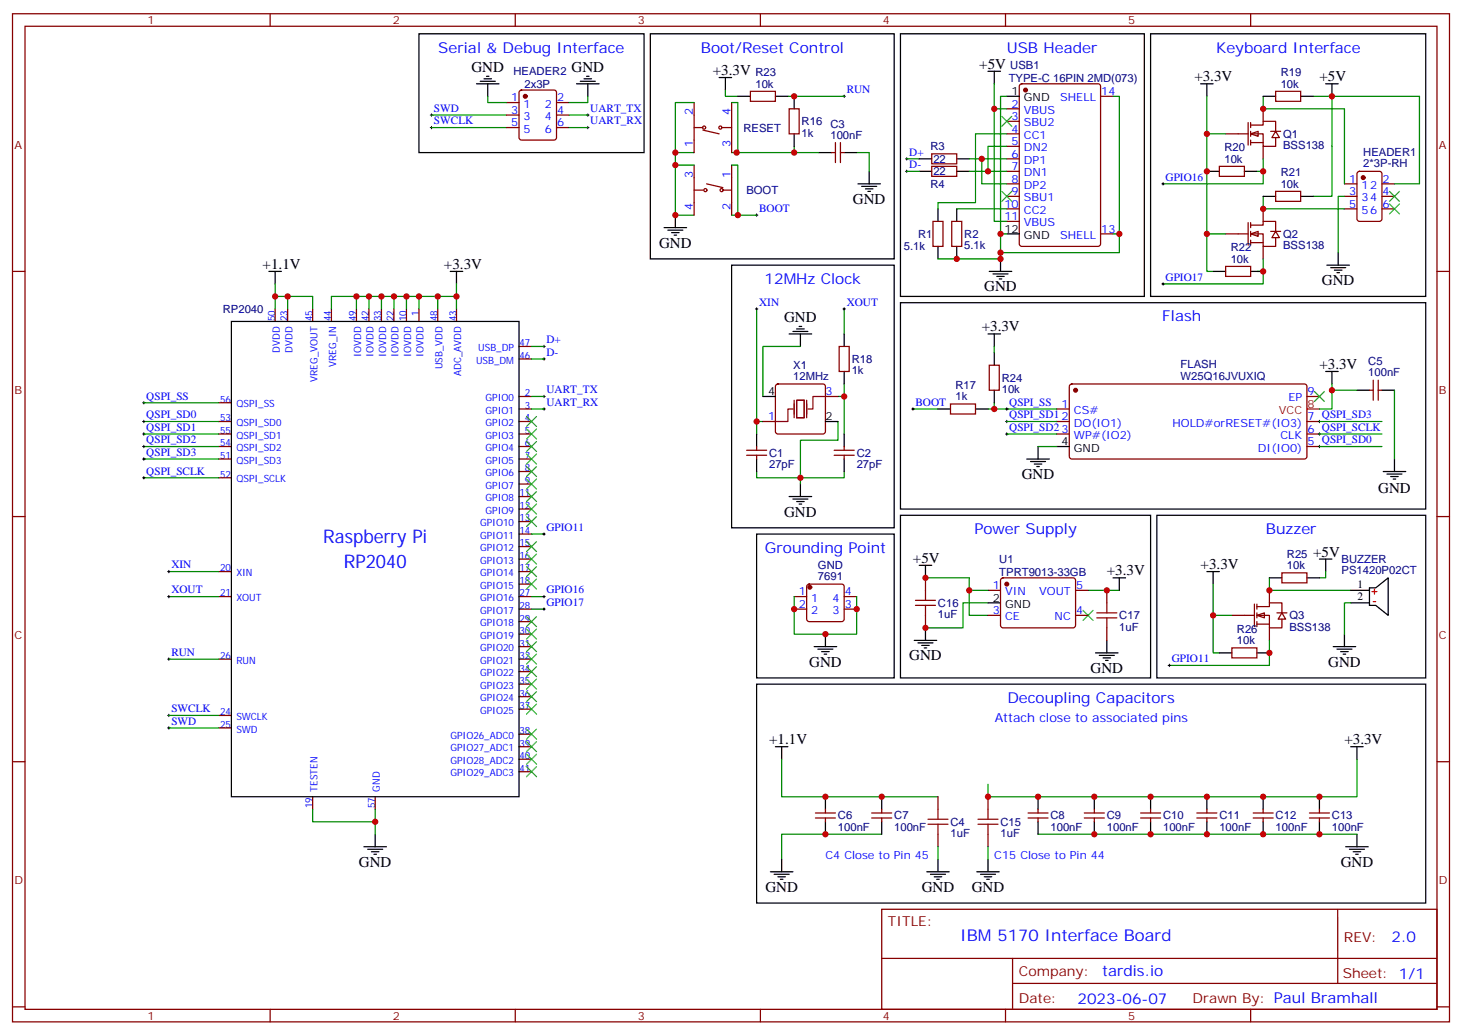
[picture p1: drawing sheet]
<svg xmlns="http://www.w3.org/2000/svg" width="412mm" height="292mm" viewBox="0 0 412 292" stroke-linecap="round" stroke-linejoin="round" font-family="sans-serif">
<g fill="none" stroke="#870000" stroke-width=".35">
<path d="M3.5 3.9h405.4v284.3h-405.4zM7.1 7.4h398.2v277.3h-398.2zM76.2 3.9v3.5M145.3 3.9v3.5M214.5 3.9v3.5M283.6 3.9v3.5M352.8 3.9v3.5M3.5 76.6h3.6M405.3 76.6h3.6M77.6 87.1v3.6M81.1 87.1v3.6M88.2 87.1v3.6"/>
<path d="M93.5 87.1v3.6M100.5 87.1v3.6M104.1 87.1v3.6M107.6 87.1v3.6M111.1 87.1v3.6M114.7 87.1v3.6M118.2 87.1v3.6M123.5 87.1v3.6M128.8 87.1v3.6M146.4 97.7h3.5M61.7 113.6h3.6M61.7 118.9h3.6"/>
<path d="M146.4 118.9h3.5M146.4 101.2h3.5M146.4 115.4h3.5M146.4 111.8h3.5M61.7 129.5h3.6M61.7 125.9h3.6M61.7 122.4h3.6M61.7 134.8h3.6M146.4 136.5h3.5M146.4 133h3.5M146.4 129.5h3.5M146.4 125.9h3.5"/>
<path d="M146.4 122.4h3.5M3.5 145.7h3.6M146.4 157.7h3.5M146.4 154.2h3.5M146.4 150.6h3.5M146.4 147.1h3.5M146.4 143.6h3.5M146.4 140.1h3.5M405.3 145.7h3.6M61.7 168.3h3.6M61.7 161.2h3.6M146.4 178.9h3.5"/>
<path d="M146.4 175.3h3.5M146.4 171.8h3.5M146.4 168.3h3.5M146.4 161.2h3.5M146.4 164.7h3.5M61.7 185.9h3.6M146.4 196.5h3.5M146.4 193h3.5M146.4 189.4h3.5M146.4 185.9h3.5M146.4 182.4h3.5M3.5 214.8h3.6"/>
<path d="M61.7 205.3h3.6M61.7 201.8h3.6M146.4 217.7h3.5M146.4 214.1h3.5M146.4 210.6h3.5M146.4 207.1h3.5M146.4 200h3.5M405.3 214.8h3.6M88.2 224.7v3.5M105.8 224.7v3.5M248.7 256.5h156.6v28.2h-156.6zM377.3 256.5v20.9"/>
<path d="M248.7 270.3h156.5M285.6 277.4h119.6M285.6 270.3v14.1M3.5 284h3.6M76.2 284.7v3.5M145.3 284.7v3.5M214.5 284.7v3.5M283.6 284.7v3.5M352.8 284.7v3.5M405.3 284h3.6"/>
</g>
<path d="M65.3 90.7h81.1v134h-81.1z" fill="none" stroke="#000" stroke-width=".35"/>
<g fill="#fff" stroke="#870000" stroke-width=".35">
<path d="M352.8 37.7l2.1-.7v1.5z"/>
<path d="M359.8 37l1.1 1.8h-2.1z"/>
</g>
<path d="M345.7 37.7h6.4M352.1 34.6v6.3M352.8 35.3h3.5v-1.1h3.5v2.8M352.8 37.7h3.5v3.6h3.5v-2.5M352.8 34.6v1.4M352.8 37v1.5M352.8 39.5v1.4M356.3 30.7v3.5M358.4 37h2.8M352.8 40.2h3.5M356.3 41.3v3.5" fill="none" stroke="#870000" stroke-width=".35"/>
<g fill="#fff" stroke="#870000" stroke-width=".35">
<path d="M352.8 66l2.1-.7v1.4z"/>
<path d="M359.8 65.3l1.1 1.7h-2.1z"/>
</g>
<path d="M356.3 58.9v3.5M345.7 66h6.4M352.1 62.8v6.3M352.8 63.5h3.5v-1.1h3.5v2.9M352.8 66h3.5v3.5h3.5v-2.5M352.8 68.4h3.5M352.8 62.8v1.4M352.8 65.3v1.4M352.8 67.7v1.4M356.3 69.5v3.5M358.4 65.3h2.8" fill="none" stroke="#870000" stroke-width=".35"/>
<g fill="#fff" stroke="#870000" stroke-width=".35">
<path d="M354.5 173.6l2.2-.7v1.4z"/>
<path d="M361.6 172.9l1.1 1.7h-2.2z"/>
</g>
<g fill="none" stroke="#870000" stroke-width=".35">
<path d="M142.9 28.9h3.5M142.9 36h3.5M142.9 32.5h3.5M146.6 25.6l.5-.2h9.2l.5 .2 .2 .5v12.7l-.2 .5-.5 .2h-9.2l-.5-.2-.2-.5v-12.7zM157 28.9h3.5M157 36h3.5M157 32.5h3.5M195.8 36h2.5M195.8 28.9v14.1M198.3 36.7l4.5 1M203.9 36h2.5M206.4 28.9v14.1"/>
<path d="M211.7 25.8h7v2.8h-7zM222.6 30.7h2.8v7h-2.8zM284 30.7h3.5M284 34.2h3.5M284 37.7h3.5M287.7 23.8l.5-.2h21.5l.7 .5v44.7l-.4 .6-21.8 .1-.6-.5-.1-44.7zM310.4 27.2h3.6M359.8 25.8h7.1v2.8h-7.1zM195.8 46.6v14.1M195.8 53.6h2.5M199.3 51.9l4.6 1M203.9 53.6h2.5"/>
<path d="M206.4 46.6v14.1M234.6 43h1.1M235.7 40.2v5.7M237.1 40.2v5.7M237.1 43h1M262.8 43.4h7.1v2.8h-7.1zM262.8 46.9h7.1v2.8h-7.1zM284 51.9h3.5M284 58.9h3.5M284 55.4h3.5M284 41.3h3.5M284 44.8h3.5"/>
<path d="M284 48.3h3.5M344 46.9h7v2.8h-7zM359.8 54h7.1v2.8h-7.1zM379.2 51.9h3.6M379.2 58.9h3.6M379.2 55.4h3.6M383 48.5l.5-.2h5.6l.7 .5v12.9l-.4 .7h-5.9l-.7-.4v-13zM389.8 51.9h3.5M389.8 58.9h3.5M389.8 55.4h3.5M263.2 62.4h2.8v7.1h-2.8zM268.5 62.4h2.8v7.1h-2.8z"/>
<path d="M284 62.4h3.5M310.4 66h3.6M345.7 75.1h7.1v2.9h-7.1zM236.7 97.7h2.8v7.1h-2.8zM215.2 118.9h3.5M219 108.5l.4-.2h12.7l.5 .2 .2 .5v12.7l-.2 .5-.5 .2h-12.7l-.5-.2-.2-.5v-12.7zM232.8 111.8h3.6M268.1 113.9h7.1v2.9h-7.1zM279 103h2.9v7.1h-2.9zM298.1 115.4h3.5M298.1 118.9h3.5M301.9 108.5l.4-.2 65.9 .1 .5 .6-.1 20-.7 .5-65.8-.1-.5-.6v-19.8z"/>
<path d="M368.7 118.9h3.5M368.7 111.8h3.5M386.3 110.1h1M387.3 107.2v5.7M388.8 107.2v5.7M388.8 110.1h1M210.6 127h5.7M210.6 128.4h5.7M213.4 125.9v1.1M213.4 128.4v1.1M235.3 127h5.6M235.3 128.4h5.6"/>
<path d="M238.1 125.9v1.1M238.1 128.4v1.1M298.1 122.4h3.5M368.7 122.4h3.5M368.7 125.9h3.5M224 168.3h3.5M224 171.8h3.5M227.8 165l.4-.3h9.2l.5 .3 .2 .5v9.1l-.2 .5-.5 .2h-9.2l-.5-.2-.2-.5v-9.1zM238.1 168.3h3.6M238.1 171.8h3.6M261.1 163v3.5M261.1 173.6v3.5"/>
<path d="M278.7 173.6h3.5M278.7 166.5h3.5M282.5 163.2l.4-.2h20.1l.4 .7-.1 13-.6 .4-20-.1-.5-.6v-12.7zM303.4 173.6h3.5M303.4 166.5h3.5M312.2 166.5v3.5M312.2 177.1v3.5M347.5 173.6h6.3M353.8 170.4v6.3M354.5 171.1h3.6v-1.1h3.5v2.9M354.5 173.6h3.6v3.5h3.5v-2.5M354.5 176h3.6"/>
<path d="M354.5 170.4v1.4M354.5 172.9v1.4M354.5 175.3v1.4M358.1 166.5v3.5M358.1 177.1v3.5M360.2 172.9h2.8M361.6 161.6h7.1v2.8h-7.1zM347.5 182.7h7v2.9h-7zM230 229.3h5.7M230 230.7h5.7M232.8 228.2v1.1M232.8 230.7v1.1"/>
<path d="M245.9 229.3h5.6M245.9 230.7h5.6M248.7 228.2v1.1M248.7 230.7v1.1M264.6 224.7v3.5M264.6 235.3v3.5M278.7 224.7v3.5M278.7 235.3v3.5M290 229.3h5.6M290 230.7h5.6M292.8 228.2v1.1M292.8 230.7v1.1"/>
<path d="M305.9 229.3h5.6M305.9 230.7h5.6M308.7 228.2v1.1M308.7 230.7v1.1M321.7 229.3h5.7M321.7 230.7h5.7M324.6 228.2v1.1M324.6 230.7v1.1M337.6 229.3h5.7M337.6 230.7h5.7M340.4 228.2v1.1M340.4 230.7v1.1"/>
<path d="M353.5 229.3h5.6M353.5 230.7h5.6M356.3 228.2v1.1M356.3 230.7v1.1M369.4 229.3h5.6M369.4 230.7h5.6M372.2 228.2v1.1M372.2 230.7v1.1"/>
<circle cx="198.6" cy="36" r=".44"/>
<circle cx="203.2" cy="36" r=".44"/>
<circle cx="199" cy="53.6" r=".44"/>
<circle cx="203.6" cy="53.6" r=".44"/>
</g>
<g fill="none" stroke="#000" stroke-width=".35">
<path d="M118.2 9.5h63.5v33.5h-63.5zM183.4 9.5h68.8v63.5h-68.8zM254 9.5h68.8v74.1h-68.8zM324.6 9.5h77.6v74.1h-77.6zM134.4 23.6h6.4M135.5 22.9h4.2M136.5 22.2h2.1M137.2 21.5h.7M137.6 23.6v3.6M162.6 23.6h6.4M163.7 22.9h4.2M164.7 22.2h2.2"/>
<path d="M165.5 21.5h.7M165.8 23.6v3.6M202.8 21.9h3.6M204.6 21.9v3.5M208.1 27.2h3.6M218.7 27.2h3.5M224 27.2v3.5M224 37.7v3.6M278.7 20.1h3.5M280.5 20.1v3.5M284 27.2h3.5M338.7 23.6h3.5"/>
<path d="M340.4 23.6v3.6M356.3 27.2h3.5M366.9 27.2h3.5M373.9 23.6h3.6M375.7 23.6v3.6M231.1 43h3.5M238.1 43h3.6M242 51.9h6.4M243.1 52.6h4.2M244.1 53.3h2.1M244.8 54h.7M245.2 48.3v3.6"/>
<path d="M259.3 48.3h3.5M259.3 44.8h3.5M264.6 58.9v3.5M269.9 48.3h3.5M269.9 58.9v3.5M269.9 44.8h3.5M340.4 48.3h3.6M351 48.3h3.5M356.3 55.4h3.5M366.9 55.4h3.5M75.8 76.6h3.6M77.6 76.6v3.5"/>
<path d="M127 76.6h3.5M128.8 76.6v3.5M187.3 64.2h6.4M188.4 64.9h4.2M189.4 65.6h2.2M190.1 66.3h.8M190.5 60.7v3.5M206.4 74.8h45.8v74.1h-45.8zM264.6 69.5v3.5M269.9 69.5v3.5M279 76.6h6.4M280.1 77.3h4.2"/>
<path d="M281.2 78h2.1M281.9 78.7h.7M282.2 73v3.6M284 66h3.5M342.2 76.6h3.5M352.8 76.6h3.5M374.3 74.8h6.3M375.4 75.5h4.2M376.4 76.2h2.1M377.1 76.9h.7M377.5 71.3v3.5M222.6 94.2h6.4"/>
<path d="M223.7 93.5h4.2M224.7 92.8h2.1M225.4 92.1h.7M225.8 94.2v3.5M238.1 94.2v3.5M254 85.4h148.2v58.2h-148.2zM278.7 94.2h3.5M280.5 94.2v3.5M280.5 99.5v3.5M215.2 111.8h3.5M232.8 118.9h3.6M238.1 104.8v3.5"/>
<path d="M264.6 115.4h3.5M275.2 115.4h3.5M280.5 110.1v3.5M373.9 104.8h3.6M375.7 104.8v3.5M382.8 110.1h3.5M389.8 110.1h3.5M213.4 122.4v3.5M213.4 129.5v3.5M225.8 136.5v3.6M238.1 122.4v3.5M238.1 129.5v3.5"/>
<path d="M289.6 129.5h6.4M290.7 130.2h4.2M291.7 130.9h2.2M292.5 131.6h.7M292.8 125.9v3.6M298.1 125.9h3.5M390.2 133h6.3M391.2 133.7h4.3M392.3 134.4h2.1M393 135.1h.7M393.3 129.5v3.5M213.4 150.6h38.8v40.6h-38.8z"/>
<path d="M222.6 140.1h6.4M223.7 140.8h4.2M224.7 141.5h2.1M225.4 142.2h.7M254 145.3h70.6v45.9h-70.6zM259.3 159.5h3.5M261.1 159.5v3.5M326.3 145.3h75.9v45.9h-75.9zM372.2 157.7h3.5M373.9 157.7v3.5M232.8 178.9v3.5M261.1 177.1v3.5"/>
<path d="M278.7 170h3.5M314 163h3.5M315.7 163v3.5M340.4 161.2h3.6M342.2 161.2v3.5M358.1 163h3.5M368.7 163h3.5M379.2 178.9v3.5M381 166.5h5.3M381 170h5.3M386.3 165.8h1.8l3.5-2.8v10.6l-3.5-2.9h-1.8zM213.4 193h188.8v61.7h-188.8z"/>
<path d="M229.7 182.4h6.3M230.7 183.1h4.2M231.8 183.8h2.1M232.5 184.5h.7M257.9 180.6h6.3M258.9 181.3h4.3M260 182h2.1M260.7 182.7h.7M309 184.1h6.4M310.1 184.9h4.2M311.1 185.6h2.2M311.9 186.3h.7"/>
<path d="M312.2 180.6v3.5M344 184.1h3.5M354.5 184.1h3.6M376.1 182.4h6.3M377.1 183.1h4.3M378.2 183.8h2.1M378.9 184.5h.7M218.7 210.6h3.5M220.5 210.6v3.5M381 210.6h3.5M382.8 210.6v3.5M102.7 238.8h6.3"/>
<path d="M103.7 239.5h4.2M105.8 235.3v3.5M232.8 224.7v3.5M232.8 231.8v3.5M248.7 224.7v3.5M248.7 231.8v3.5M292.8 224.7v3.5M292.8 231.8v3.5M308.7 224.7v3.5M308.7 231.8v3.5M324.6 224.7v3.5M324.6 231.8v3.5"/>
<path d="M340.4 224.7v3.5M340.4 231.8v3.5M356.3 224.7v3.5M356.3 231.8v3.5M372.2 224.7v3.5M372.2 231.8v3.5M379.6 238.8h6.3M380.6 239.5h4.3M382.8 235.3v3.5M104.8 240.2h2.1M105.5 240.9h.7M217.3 245.9h6.4"/>
<path d="M218.4 246.6h4.2M219.4 247.3h2.1M220.1 248h.7M220.5 242.4v3.5M261.4 245.9h6.4M262.5 246.6h4.2M263.5 247.3h2.1M264.2 248h.7M264.6 242.4v3.5M275.5 245.9h6.4M276.6 246.6h4.2M277.6 247.3h2.2"/>
<path d="M278.3 248h.7M278.7 242.4v3.5M381.7 240.2h2.1M382.4 240.9h.7"/>
</g>
<g fill="none" stroke="#008700" stroke-width=".35">
<path d="M121.7 32.5h21.2M121.7 36h21.2M137.6 27.2v1.7h5.3M160.5 36h5.3M160.5 32.5h5.3M165.8 27.2v1.7h-5.3M195.8 28.9h-5.3v14.1M204.6 25.4v1.8h3.5M206.4 28.9h1.7v14.1h-.3M222.2 27.2h15.9M280.5 23.6v7.1h3.5M280.5 30.7v31.7h3.5"/>
<path d="M284 27.2h-1.8v44.1h33.5v-44.1h-1.7M284 37.7h-8.8v19.5h-10.6v1.7M340.4 27.2v10.5h5.3M340.4 37.7v28.3h5.3M356.3 27.2v3.5h22.9v21.2M370.4 27.2h5.3v28.2h-5.3M375.7 27.2h24.7v24.7h-7.1M190.5 46.6h5.3M195.8 43h-5.3v17.7h5.3M206.4 46.6h1.7v14.1h-1.7M224 41.3v1.7h-17.6M224 43h7.1"/>
<path d="M241.7 43h3.5v5.3M255.8 48.3h3.5M255.8 44.8h3.5M269.9 58.9h14.1M273.4 48.3h5.3M273.4 44.8h3.5M284 41.3h-5.3v7h5.3M284 44.8h-7.1v7.1h7.1M354.5 48.3h1.8M356.3 44.8v7.1h-28.2M356.3 55.4v3.5h22.9M379.2 55.4h-1.7v15.9"/>
<path d="M208.1 60.7h5.3M282.2 71.3v1.7h-17.6M282.2 66h1.8M314 66h1.7M340.4 66v10.6h1.8M356.3 73v3.6h-1.8M356.3 76.6v3.5h-28.2M77.6 80.1v3.5M81.1 83.6h-3.5v3.5M81.1 87.1v-3.5h7.1v3.5M93.5 87.1v-3.5h7v3.5M100.5 83.6h3.6v3.5"/>
<path d="M104.1 83.6h3.5v3.5M107.6 83.6h3.5v3.5M111.1 83.6h3.6v3.5M114.7 83.6h3.5v3.5M118.2 83.6h5.3v3.5M123.5 83.6h5.3v3.5M128.8 80.1v3.5M149.9 97.7h3.6M213.4 87.1v31.8M225.8 97.7h-10.6v14.1M238.1 87.1v7.1M280.5 97.7v1.8"/>
<path d="M40.6 113.6h21.1M40.6 118.9h21.1M149.9 115.4h3.6M149.9 101.2h3.6M149.9 111.8h3.6M215.2 118.9h-1.8v3.5M236.4 111.8h1.7v10.6M236.4 118.9v5.3h-10.6v12.3M238.1 108.3v3.5M257.5 115.4h7.1M278.7 115.4h1.8M280.5 113.6v1.8h17.6"/>
<path d="M284 118.9h14.1M372.2 118.9h17.6M375.7 108.3v7.1h-3.5M375.7 110.1h7.1M393.3 110.1v19.4M40.6 125.9h21.1M40.6 129.5h21.1M40.6 134.8h21.1M40.6 122.4h21.1M213.4 133v1.8h24.7v-1.8M284 122.4h14.1M292.8 125.9h5.3"/>
<path d="M372.2 125.9h17.6M372.2 122.4h17.6M149.9 150.6h3.6M47.6 168.3h14.1M47.6 161.2h14.1M149.9 168.3h3.6M149.9 171.8h3.6M224 168.3v10.6h17.7v-10.6M261.1 163h12.3v10.6h5.3M273.4 166.5h5.3M278.7 170h-7.1v7.1h-10.5M306.9 166.5h8.8"/>
<path d="M342.2 164.7v8.9h5.3M342.2 173.6v10.5h1.8M358.1 163v3.5h22.9M373.9 161.2v1.8h-1.7M381 170h-1.8v8.9M47.6 185.9h14.1M358.1 180.6v7.1h-28.3M47.6 201.8h14.1M47.6 205.3h14.1M220.5 214.1v10.6h44.1M382.8 214.1v10.6h-104.1v-3.5M88.2 228.2v3.6h17.6"/>
<path d="M105.8 228.2v7.1M248.7 235.3h-28.2v7.1M264.6 238.8v3.6M278.7 238.8v3.6M292.8 235.3h90"/>
</g>
<g fill="none" stroke="#000" stroke-width=".28">
<path d="M121.4 32.5h.7M121.4 36h.7M121.7 32.1v.7M121.7 35.6v.7M165.5 32.5h.7M165.5 36h.7M165.8 32.1v.7M165.8 35.6v.7M237.8 27.2h.7M238.1 26.8v.7M255.4 44.8h.7M255.4 48.3h.7"/>
<path d="M255.8 44.4v.8M255.8 48v.7M327.7 51.9h.7M328.1 51.5v.7M213.1 60.7h.7M213.4 60.3v.7M328.1 79.7v.7M153.1 97.7h.7M153.5 97.4v.7M213.1 87.1h.7M213.4 86.8v.7M237.8 87.1h.7"/>
<path d="M238.1 86.8v.7M327.7 80.1h.7M40.2 113.6h.7M40.2 118.9h.7M40.6 113.2v.7M40.6 118.5v.7M153.1 115.4h.7M153.1 101.2h.7M153.1 111.8h.7M153.5 100.9v.7M153.5 111.5v.7M153.5 115v.7"/>
<path d="M257.2 115.4h.7M257.5 115v.7M283.6 118.9h.7M283.6 115.4h.7M284 115v.7M284 118.5v.7M371.8 118.9h.7M372.2 118.5v.7M40.2 122.4h.7M40.2 125.9h.7M40.2 129.5h.7M40.2 134.8h.7"/>
<path d="M40.6 122.1v.7M40.6 125.6v.7M40.6 129.1v.7M40.6 134.4v.7M283.6 122.4h.7M284 122.1v.7M371.8 122.4h.7M371.8 125.9h.7M372.2 122.1v.7M372.2 125.6v.7M153.1 150.6h.7M153.5 150.3v.7"/>
<path d="M47.3 168.3h.7M47.3 161.2h.7M47.6 160.9v.7M47.6 167.9v.7M153.1 168.3h.7M153.1 171.8h.7M153.5 167.9v.7M153.5 171.4v.8M47.3 185.9h.7M47.6 185.6v.7M329.5 187.7h.7M329.8 187.3v.7"/>
<path d="M47.3 201.8h.7M47.3 205.3h.7M47.6 201.4v.7M47.6 205v.7"/>
</g>
<g fill="#870000" stroke="#870000" stroke-width=".35">
<circle cx="303.4" cy="110.1" r=".53"/>
<circle cx="384.5" cy="50.1" r=".53"/>
<circle cx="228.4" cy="165.6" r=".53"/>
<circle cx="148.2" cy="27.2" r=".53"/>
<circle cx="289.3" cy="25.4" r=".53"/>
<circle cx="284" cy="164.7" r=".53"/>
</g>
<path d="M368.7 115.4h3.5M387 166.9h1.4M387.3 169.7h.8M387.7 166.2v1.4" fill="none" stroke="#f00" stroke-width=".35"/>
<g fill="none" stroke="#3c3" stroke-width=".35">
<path d="M282.6 32.8l2.8 2.8M285.4 32.8l-2.8 2.8M282.6 54l2.8 2.8M285.4 54l-2.8 2.8M391.9 54l2.9 2.8M391.9 57.5l2.9 2.8M394.8 54l-2.9 2.8M394.8 57.5l-2.9 2.8M148.5 117.5l2.8 2.8M151.3 117.5l-2.8 2.8M370.8 110.4l2.8 2.8M373.6 110.4l-2.8 2.8"/>
<path d="M148.5 121l2.8 2.8M148.5 124.5l2.8 2.9M148.5 128.1l2.8 2.8M148.5 138.6l2.8 2.9M148.5 131.6l2.8 2.8M148.5 135.1l2.8 2.8M151.3 121l-2.8 2.8M151.3 124.5l-2.8 2.9M151.3 128.1l-2.8 2.8M151.3 138.6l-2.8 2.9M151.3 131.6l-2.8 2.8M151.3 135.1l-2.8 2.8"/>
<path d="M148.5 142.2l2.8 2.8M148.5 145.7l2.8 2.8M148.5 152.8l2.8 2.8M148.5 156.3l2.8 2.8M148.5 159.8l2.8 2.8M151.3 142.2l-2.8 2.8M151.3 145.7l-2.8 2.8M151.3 152.8l-2.8 2.8M151.3 156.3l-2.8 2.8M151.3 159.8l-2.8 2.8M148.5 163.3l2.8 2.9M148.5 173.9l2.8 2.8"/>
<path d="M148.5 177.4l2.8 2.9M151.3 163.3l-2.8 2.9M151.3 173.9l-2.8 2.8M151.3 177.4l-2.8 2.9M305.5 172.2l2.8 2.8M308.3 172.2l-2.8 2.8M148.5 198.6l2.8 2.8M148.5 181l2.8 2.8M148.5 184.5l2.8 2.8M148.5 188l2.8 2.9M148.5 191.6l2.8 2.8M148.5 195.1l2.8 2.8"/>
<path d="M151.3 198.6l-2.8 2.8M151.3 181l-2.8 2.8M151.3 184.5l-2.8 2.8M151.3 188l-2.8 2.9M151.3 191.6l-2.8 2.8M151.3 195.1l-2.8 2.8M148.5 205.7l2.8 2.8M148.5 209.2l2.8 2.8M148.5 212.7l2.8 2.8M148.5 216.3l2.8 2.8M151.3 205.7l-2.8 2.8M151.3 209.2l-2.8 2.8"/>
<path d="M151.3 212.7l-2.8 2.8M151.3 216.3l-2.8 2.8"/>
</g>
<g fill="none" stroke="#a10000" stroke-width=".35">
<path d="M258.2 169.3h5.7M258.2 170.7h5.7M261.1 166.5v2.8M261.1 170.7v2.9M309.4 172.9h5.6M309.4 174.3h5.6M312.2 170v2.9M312.2 174.3v2.8M261.8 231.1h5.6M261.8 232.5h5.6M264.6 228.2v2.9M264.6 232.5v2.8"/>
<path d="M275.9 231.1h5.6M275.9 232.5h5.6M278.7 228.2v2.9M278.7 232.5v2.8"/>
</g>
<path d="M223.7 115.4h-1.5v3.5h-3.5M224 112.9v4.9M224.7 112.9h2.1v4.9h-2.1zM227.5 112.9v4.9M232.8 111.8h-3.5v3.6h-1.4" fill="none" stroke="#870012" stroke-width=".35"/>
<g fill="#c00">
<circle cx="375.7" cy="27.2" r=".88"/>
<circle cx="356.3" cy="76.6" r=".88"/>
<circle cx="356.3" cy="48.3" r=".88"/>
<circle cx="225.8" cy="134.8" r=".88"/>
<circle cx="238.1" cy="111.8" r=".88"/>
<circle cx="340.4" cy="37.7" r=".88"/>
<circle cx="340.4" cy="66" r=".88"/>
<circle cx="342.2" cy="173.6" r=".88"/>
<circle cx="358.1" cy="166.5" r=".88"/>
<circle cx="356.3" cy="30.7" r=".88"/>
<circle cx="213.4" cy="118.9" r=".88"/>
<circle cx="340.4" cy="224.7" r=".88"/>
<circle cx="241.7" cy="171.8" r=".88"/>
<circle cx="224" cy="171.8" r=".88"/>
<circle cx="232.8" cy="178.9" r=".88"/>
<circle cx="356.3" cy="58.9" r=".88"/>
<circle cx="224" cy="43" r=".88"/>
<circle cx="224" cy="27.2" r=".88"/>
<circle cx="292.8" cy="224.7" r=".88"/>
<circle cx="308.7" cy="224.7" r=".88"/>
<circle cx="324.6" cy="224.7" r=".88"/>
<circle cx="232.8" cy="224.7" r=".88"/>
<circle cx="248.7" cy="224.7" r=".88"/>
<circle cx="105.8" cy="231.8" r=".88"/>
<circle cx="340.4" cy="48.3" r=".88"/>
<circle cx="358.1" cy="184.1" r=".88"/>
<circle cx="278.7" cy="224.7" r=".88"/>
<circle cx="261.1" cy="163" r=".88"/>
<circle cx="261.1" cy="177.1" r=".88"/>
<circle cx="312.2" cy="166.5" r=".88"/>
<circle cx="308.7" cy="235.3" r=".88"/>
<circle cx="324.6" cy="235.3" r=".88"/>
<circle cx="340.4" cy="235.3" r=".88"/>
<circle cx="356.3" cy="235.3" r=".88"/>
<circle cx="372.2" cy="235.3" r=".88"/>
<circle cx="356.3" cy="224.7" r=".88"/>
<circle cx="372.2" cy="224.7" r=".88"/>
<circle cx="232.8" cy="235.3" r=".88"/>
<circle cx="100.5" cy="83.6" r=".88"/>
<circle cx="104.1" cy="83.6" r=".88"/>
<circle cx="107.6" cy="83.6" r=".88"/>
<circle cx="111.1" cy="83.6" r=".88"/>
<circle cx="114.7" cy="83.6" r=".88"/>
<circle cx="118.2" cy="83.6" r=".88"/>
<circle cx="123.5" cy="83.6" r=".88"/>
<circle cx="128.8" cy="83.6" r=".88"/>
<circle cx="81.1" cy="83.6" r=".88"/>
<circle cx="77.6" cy="83.6" r=".88"/>
<circle cx="280.5" cy="30.7" r=".88"/>
<circle cx="282.2" cy="66" r=".88"/>
<circle cx="315.7" cy="66" r=".88"/>
<circle cx="282.2" cy="71.3" r=".88"/>
<circle cx="282.2" cy="73" r=".88"/>
<circle cx="269.9" cy="73" r=".88"/>
<circle cx="276.9" cy="44.8" r=".88"/>
<circle cx="278.7" cy="48.3" r=".88"/>
<circle cx="280.5" cy="115.4" r=".88"/>
<circle cx="375.7" cy="110.1" r=".88"/>
<circle cx="273.4" cy="166.5" r=".88"/>
<circle cx="207.8" cy="43" r=".88"/>
<circle cx="190.5" cy="43" r=".88"/>
<circle cx="190.5" cy="46.6" r=".88"/>
<circle cx="190.5" cy="60.7" r=".88"/>
<circle cx="208.1" cy="60.7" r=".88"/>
</g>
<g font-size="5.3" fill="#00f">
<text x="91.2" y="153.3">Raspberry Pi</text>
<text x="97" y="160.3">RP2040</text>
</g>
<text font-size="4.6" fill="#00f" x="270.8" y="265.5">IBM 5170 Interface Board</text>
<g font-size="4.2" fill="#00f">
<text x="123.6" y="14.8">Serial &amp; Debug Interface</text>
<text x="197.7" y="14.8">Boot/Reset Control</text>
<text x="284" y="14.8">USB Header</text>
<text x="343" y="14.8">Keyboard Interface</text>
<text x="215.7" y="80.1">12MHz Clock</text>
<text x="327.9" y="90.7">Flash</text>
<text x="215.8" y="155.9">Grounding Point</text>
<text x="274.9" y="150.6">Power Supply</text>
<text x="357.1" y="150.6">Buzzer</text>
<text x="284.1" y="198.3">Decoupling Capacitors</text>
<text x="392.5" y="265.7">2.0</text>
<text x="310.9" y="275.3">tardis.io</text>
<text x="304" y="283.1">2023-06-07</text>
</g>
<g font-size="4.2">
<text x="133" y="20.4">GND</text>
<text x="161.2" y="20.4">GND</text>
<text x="201.1" y="21.2">+3.3V</text>
<text x="276.2" y="19.4">+5V</text>
<text x="336.9" y="22.9">+3.3V</text>
<text x="372.2" y="22.9">+5V</text>
<text x="240.6" y="57.5">GND</text>
<text x="185.9" y="69.8">GND</text>
<text x="74.1" y="75.8">+1.1V</text>
<text x="125.2" y="75.8">+3.3V</text>
<text x="277.6" y="82.2">GND</text>
<text x="372.9" y="80.4">GND</text>
<text x="221.2" y="91">GND</text>
<text x="276.9" y="93.5">+3.3V</text>
<text x="372.2" y="104.1">+3.3V</text>
<text x="288.2" y="135.1">GND</text>
<text x="388.8" y="139.1">GND</text>
<text x="221.2" y="145.7">GND</text>
<text x="257.5" y="158.8">+5V</text>
<text x="338.7" y="160.5">+3.3V</text>
<text x="370.4" y="157">+5V</text>
<text x="312.2" y="162.3">+3.3V</text>
<text x="228.2" y="188">GND</text>
<text x="256.5" y="186.3">GND</text>
<text x="307.6" y="189.8">GND</text>
<text x="374.6" y="188">GND</text>
<text x="217" y="209.9">+1.1V</text>
<text x="379.2" y="209.9">+3.3V</text>
<text x="101.2" y="244.5">GND</text>
<text x="378.2" y="244.5">GND</text>
<text x="215.9" y="251.5">GND</text>
<text x="260" y="251.5">GND</text>
<text x="274.1" y="251.5">GND</text>
</g>
<g font-size="3.9" fill="#800">
<text x="250.5" y="261.1">TITLE:</text>
<text x="379.1" y="265.7">REV:</text>
<text x="287.4" y="275.3">Company:</text>
<text x="378.7" y="275.9">Sheet: 1/1</text>
<text x="287.4" y="282.9">Date:</text>
<text x="336.4" y="283">Drawn By: Paul Bramhall</text>
</g>
<text font-size="3.5" fill="#00f" x="280.6" y="203.6">Attach close to associated pins</text>
<g font-size="3.2" fill="#800">
<text x="41.6" y="6.9">1</text>
<text x="110.8" y="6.9">2</text>
<text x="179.9" y="6.9">3</text>
<text x="249.1" y="6.9">4</text>
<text x="318.2" y="6.9">5</text>
<text x="4.1" y="42">A</text>
<text x="405.9" y="42">A</text>
<text x="4.1" y="111.1">B</text>
<text x="405.9" y="111.1">B</text>
<text x="4.1" y="180.3">C</text>
<text x="405.9" y="180.3">C</text>
<text x="4.1" y="249.4">D</text>
<text x="405.9" y="249.4">D</text>
<text x="41.6" y="287.7">1</text>
<text x="110.8" y="287.7">2</text>
<text x="179.9" y="287.7">3</text>
<text x="249.1" y="287.7">4</text>
<text x="318.2" y="287.7">5</text>
</g>
<g font-size="3.2" fill="#000080">
<text x="144.8" y="21.2">HEADER2</text>
<text x="213.1" y="21.5">R23</text>
<text x="284.5" y="23">TYPE-C 16PIN 2MD(073)</text>
<text x="285" y="19.5">USB1</text>
<text x="361.3" y="21.5">R19</text>
<text x="147.9" y="24.7">2x3P</text>
<text x="213.1" y="24.7">10k</text>
<text x="361.3" y="24.7">10k</text>
<text x="226.1" y="35.3">R16</text>
<text x="234.3" y="36">C3</text>
<text x="209.7" y="37.1">RESET</text>
<text x="226.1" y="38.5">1k</text>
<text x="234.3" y="39.2">100nF</text>
<text x="361.9" y="38.8">Q1</text>
<text x="262.5" y="42.3">R3</text>
<text x="263.3" y="45.9">22</text>
<text x="345.4" y="45.9">10k</text>
<text x="345.4" y="42.7">R20</text>
<text x="361.9" y="42.1">BSS138</text>
<text x="384.6" y="47.1">2*3P-RH</text>
<text x="384.6" y="43.9">HEADER1</text>
<text x="262.5" y="52.9">R4</text>
<text x="263.3" y="49.4">22</text>
<text x="361.3" y="52.9">10k</text>
<text x="361.3" y="49.7">R21</text>
<text x="210.5" y="54.8">BOOT</text>
<text x="254.9" y="70.6">5.1k</text>
<text x="258.9" y="67.1">R1</text>
<text x="272" y="70.3">5.1k</text>
<text x="272" y="67">R2</text>
<text x="347.1" y="70.9">R22</text>
<text x="361.9" y="70.3">BSS138</text>
<text x="361.9" y="67">Q2</text>
<text x="347.1" y="74.1">10k</text>
<text x="62.8" y="88.3">RP2040</text>
<text x="223.8" y="107.2">12MHz</text>
<text x="223.8" y="104">X1</text>
<text x="240.2" y="105.6">1k</text>
<text x="240.2" y="102.4">R18</text>
<text x="282.6" y="107.7">R24</text>
<text x="333" y="107">W25Q16JVUXIQ</text>
<text x="333" y="103.8">FLASH</text>
<text x="385.9" y="106.2">100nF</text>
<text x="385.9" y="103">C5</text>
<text x="269.5" y="112.9">1k</text>
<text x="269.5" y="109.7">R17</text>
<text x="282.6" y="110.8">10k</text>
<text x="217" y="128.8">C1</text>
<text x="241.7" y="128.8">C2</text>
<text x="217" y="132">27pF</text>
<text x="241.7" y="132">27pF</text>
<text x="230.7" y="160.4">GND</text>
<text x="281.9" y="158.9">U1</text>
<text x="363" y="160.5">10k</text>
<text x="363" y="157.3">R25</text>
<text x="378.4" y="161.9">PS1420P02CT</text>
<text x="378.4" y="158.8">BUZZER</text>
<text x="230.7" y="163.6">7691</text>
<text x="281.9" y="162.4">TPRT9013-33GB</text>
<text x="264.6" y="171.2">C16</text>
<text x="264.6" y="174.3">1uF</text>
<text x="315.7" y="177.9">1uF</text>
<text x="315.7" y="174.7">C17</text>
<text x="348.9" y="178.5">R26</text>
<text x="363.7" y="177.9">BSS138</text>
<text x="363.7" y="174.6">Q3</text>
<text x="348.9" y="181.7">10k</text>
<text x="236.4" y="231.1">C6</text>
<text x="252.2" y="231.1">C7</text>
<text x="268.1" y="232.9">C4</text>
<text x="282.2" y="232.9">C15</text>
<text x="296.3" y="231.1">C8</text>
<text x="312.2" y="231.1">C9</text>
<text x="328.1" y="231.1">C10</text>
<text x="344" y="231.1">C11</text>
<text x="359.8" y="231.1">C12</text>
<text x="375.7" y="231.1">C13</text>
<text x="236.4" y="234.3">100nF</text>
<text x="252.2" y="234.3">100nF</text>
<text x="268.1" y="236.1">1uF</text>
<text x="282.2" y="236.1">1uF</text>
<text x="296.3" y="234.3">100nF</text>
<text x="312.2" y="234.3">100nF</text>
<text x="328.1" y="234.3">100nF</text>
<text x="344" y="234.3">100nF</text>
<text x="359.8" y="234.3">100nF</text>
<text x="375.7" y="234.3">100nF</text>
</g>
<g font-size="3.2" fill="#00f">
<text x="144.2" y="28.6">1</text>
<text x="157.2" y="28.6">2</text>
<text x="238.8" y="26.3">RUN</text>
<text x="299" y="28.6">SHELL</text>
<text x="310.6" y="26.8">14</text>
<text x="122.4" y="31.6">SWD</text>
<text x="122.4" y="35.1">SWCLK</text>
<text x="144.2" y="32.1">3</text>
<text x="144.2" y="35.6">5</text>
<text x="147.7" y="30.3">1</text>
<text x="147.7" y="33.9">3</text>
<text x="153.7" y="33.9">4</text>
<text x="153.7" y="30.3">2</text>
<text x="157.2" y="35.6">6</text>
<text x="157.2" y="32.1">4</text>
<text x="166.5" y="31.6">UART_TX</text>
<text x="166.5" y="35.1">UART_RX</text>
<text x="195.4" y="32.5" transform="rotate(-90 195.4 32.5)">2</text>
<text x="206" y="32.5" transform="rotate(-90 206 32.5)">4</text>
<text x="285.3" y="30.3">2</text>
<text x="285.3" y="33.9">3</text>
<text x="288.8" y="32.1">VBUS</text>
<text x="288.8" y="35.6">SBU2</text>
<text x="147.7" y="37.4">5</text>
<text x="153.7" y="37.4">6</text>
<text x="195.4" y="41.5" transform="rotate(-90 195.4 41.5)">1</text>
<text x="206" y="41.5" transform="rotate(-90 206 41.5)">3</text>
<text x="285.3" y="37.4">4</text>
<text x="285.3" y="40.9">5</text>
<text x="288.8" y="39.2">CC1</text>
<text x="256.5" y="43.9">D+</text>
<text x="256.5" y="47.4">D-</text>
<text x="285.3" y="44.4">6</text>
<text x="285.3" y="48">7</text>
<text x="288.8" y="42.7">DN2</text>
<text x="288.8" y="46.2">DP1</text>
<text x="195.4" y="50.1" transform="rotate(-90 195.4 50.1)">3</text>
<text x="206" y="50.1" transform="rotate(-90 206 50.1)">1</text>
<text x="285.3" y="51.5">8</text>
<text x="288.8" y="49.7">DN1</text>
<text x="288.8" y="53.3">DP2</text>
<text x="328.8" y="51">GPIO16</text>
<text x="380.6" y="51.5">1</text>
<text x="384.1" y="53.3">12</text>
<text x="390" y="51.5">2</text>
<text x="195.4" y="59.2" transform="rotate(-90 195.4 59.2)">4</text>
<text x="206" y="59.2" transform="rotate(-90 206 59.2)">2</text>
<text x="214.1" y="59.8">BOOT</text>
<text x="283.3" y="58.6">10</text>
<text x="285.3" y="55">9</text>
<text x="288.8" y="56.8">SBU1</text>
<text x="380.6" y="55">3</text>
<text x="380.6" y="58.6">5</text>
<text x="384.1" y="56.8">34</text>
<text x="390" y="58.6">6</text>
<text x="390" y="55">4</text>
<text x="283.3" y="62.1">11</text>
<text x="288.8" y="60.3">CC2</text>
<text x="288.8" y="63.9">VBUS</text>
<text x="310.6" y="65.6">13</text>
<text x="384.1" y="60.3">56</text>
<text x="299" y="67.4">SHELL</text>
<text x="328.8" y="79.2">GPIO17</text>
<text x="214.1" y="86.3">XIN</text>
<text x="238.8" y="86.3">XOUT</text>
<text x="154.2" y="100.4">D-</text>
<text x="154.2" y="96.8">D+</text>
<text x="41.3" y="112.7">QSPI_SS</text>
<text x="154.2" y="110.9">UART_TX</text>
<text x="232.8" y="111.5">3</text>
<text x="363.4" y="113.2">EP</text>
<text x="368.8" y="111.5">9</text>
<text x="41.3" y="118">QSPI_SD0</text>
<text x="154.2" y="114.5">UART_RX</text>
<text x="216.7" y="118.5">1</text>
<text x="258.2" y="114.5">BOOT</text>
<text x="284.7" y="118">QSPI_SD1</text>
<text x="284.7" y="114.5">QSPI_SS</text>
<text x="299.4" y="115">1</text>
<text x="299.4" y="118.5">2</text>
<text x="302.9" y="116.8">CS#</text>
<text x="368.8" y="118.5">7 QSPI_SD3</text>
<text x="41.3" y="121.5">QSPI_SD1</text>
<text x="41.3" y="125.1">QSPI_SD2</text>
<text x="284.7" y="121.5">QSPI_SD2</text>
<text x="299.4" y="122.1">3</text>
<text x="302.9" y="120.3">DO(IO1)</text>
<text x="302.9" y="123.8">WP#(IO2)</text>
<text x="330.7" y="120.3">HOLD#orRESET#(IO3)</text>
<text x="361.2" y="123.8">CLK</text>
<text x="368.8" y="125.6">5 QSPI_SD0</text>
<text x="368.8" y="122.1">6 QSPI_SCLK</text>
<text x="41.3" y="128.6">QSPI_SD3</text>
<text x="354.8" y="127.4">DI(IO0)</text>
<text x="41.3" y="133.9">QSPI_SCLK</text>
<text x="154.2" y="149.8">GPIO11</text>
<text x="48.3" y="160.3">XIN</text>
<text x="48.3" y="167.4">XOUT</text>
<text x="154.2" y="167.4">GPIO16</text>
<text x="225.3" y="167.9">1</text>
<text x="238.3" y="167.9">4</text>
<text x="280" y="166.2">1</text>
<text x="283.5" y="167.9">VIN</text>
<text x="293.1" y="167.9">VOUT</text>
<text x="303.6" y="166.2">5</text>
<text x="154.2" y="170.9">GPIO17</text>
<text x="225.3" y="171.4">2</text>
<text x="228.8" y="169.7">1</text>
<text x="228.8" y="173.2">2</text>
<text x="234.8" y="173.2">3</text>
<text x="234.8" y="169.7">4</text>
<text x="238.3" y="171.4">3</text>
<text x="280" y="173.2">3</text>
<text x="303.6" y="173.2">4</text>
<text x="283.5" y="175">CE</text>
<text x="297.5" y="175">NC</text>
<text x="48.3" y="185">RUN</text>
<text x="330.6" y="186.8">GPIO11</text>
<text x="48.3" y="200.9">SWCLK</text>
<text x="48.3" y="204.4">SWD</text>
<text x="232.8" y="242.4">C4 Close to Pin 45</text>
<text x="280.5" y="242.4">C15 Close to Pin 44</text>
</g>
<g font-size="3.2">
<text x="285.3" y="26.8">1</text>
<text x="288.8" y="28.6">GND</text>
<text x="283.3" y="65.6">12</text>
<text x="288.8" y="67.4">GND</text>
<text x="216.7" y="111.5">4</text>
<text x="232.8" y="118.5">2</text>
<text x="299.4" y="125.6">4</text>
<text x="302.9" y="127.4">GND</text>
<text x="382.9" y="165.8">1</text>
<text x="280" y="169.7">2</text>
<text x="283.5" y="171.4">GND</text>
<text x="382.9" y="169.3">2</text>
</g>
<g font-size="3.2" fill="#f00">
<text x="360.7" y="116.8">VCC</text>
<text x="368.8" y="115">8</text>
</g>
<g font-size="2.8" fill="#00f">
<text x="118.1" y="89" transform="rotate(-90 118.1 89)">1</text>
<text x="77.6" y="90.6" transform="rotate(-90 77.6 90.6)">50</text>
<text x="81.1" y="90.6" transform="rotate(-90 81.1 90.6)">23</text>
<text x="88.2" y="90.6" transform="rotate(-90 88.2 90.6)">45</text>
<text x="93.5" y="90.6" transform="rotate(-90 93.5 90.6)">44</text>
<text x="100.5" y="90.6" transform="rotate(-90 100.5 90.6)">49</text>
<text x="104" y="90.6" transform="rotate(-90 104 90.6)">42</text>
<text x="107.6" y="90.6" transform="rotate(-90 107.6 90.6)">33</text>
<text x="111.1" y="90.6" transform="rotate(-90 111.1 90.6)">22</text>
<text x="114.6" y="90.6" transform="rotate(-90 114.6 90.6)">10</text>
<text x="123.4" y="90.6" transform="rotate(-90 123.4 90.6)">48</text>
<text x="128.7" y="90.6" transform="rotate(-90 128.7 90.6)">43</text>
<text x="78.9" y="99.5" transform="rotate(-90 78.9 99.5)">DVDD</text>
<text x="82.5" y="99.5" transform="rotate(-90 82.5 99.5)">DVDD</text>
<text x="101.9" y="100.6" transform="rotate(-90 101.9 100.6)">IOVDD</text>
<text x="105.4" y="100.6" transform="rotate(-90 105.4 100.6)">IOVDD</text>
<text x="108.9" y="100.6" transform="rotate(-90 108.9 100.6)">IOVDD</text>
<text x="112.4" y="100.6" transform="rotate(-90 112.4 100.6)">IOVDD</text>
<text x="116" y="100.6" transform="rotate(-90 116 100.6)">IOVDD</text>
<text x="119.5" y="100.6" transform="rotate(-90 119.5 100.6)">IOVDD</text>
<text x="134.9" y="99">USB_DP</text>
<text x="146.5" y="97.7">47</text>
<text x="146.5" y="101.2">46</text>
<text x="89.5" y="107.7" transform="rotate(-90 89.5 107.7)">VREG_VOUT</text>
<text x="94.8" y="103.4" transform="rotate(-90 94.8 103.4)">VREG_IN</text>
<text x="124.8" y="104.2" transform="rotate(-90 124.8 104.2)">USB_VDD</text>
<text x="130.1" y="106.1" transform="rotate(-90 130.1 106.1)">ADC_AVDD</text>
<text x="134.3" y="102.6">USB_DM</text>
<text x="62.1" y="113.6">56</text>
<text x="137" y="113.2">GPIO0</text>
<text x="148" y="111.8">2</text>
<text x="62.1" y="118.9">53</text>
<text x="66.7" y="114.9">QSPI_SS</text>
<text x="137" y="116.7">GPIO1</text>
<text x="148" y="118.9">4</text>
<text x="148" y="115.3">3</text>
<text x="62.1" y="122.4">55</text>
<text x="62.1" y="125.9">54</text>
<text x="66.7" y="123.7">QSPI_SD1</text>
<text x="66.7" y="120.2">QSPI_SD0</text>
<text x="137" y="123.7">GPIO3</text>
<text x="137" y="120.2">GPIO2</text>
<text x="148" y="125.9">6</text>
<text x="148" y="122.4">5</text>
<text x="62.1" y="129.4">51</text>
<text x="66.7" y="127.3">QSPI_SD2</text>
<text x="66.7" y="130.8">QSPI_SD3</text>
<text x="137" y="130.8">GPIO5</text>
<text x="137" y="127.3">GPIO4</text>
<text x="148" y="129.4">7</text>
<text x="62.1" y="134.7">52</text>
<text x="66.7" y="136.1">QSPI_SCLK</text>
<text x="137" y="137.8">GPIO7</text>
<text x="137" y="134.3">GPIO6</text>
<text x="148" y="136.5">9</text>
<text x="148" y="133">8</text>
<text x="137" y="141.4">GPIO8</text>
<text x="146.5" y="143.5">12</text>
<text x="146.5" y="140">11</text>
<text x="135.4" y="148.4">GPIO10</text>
<text x="137" y="144.9">GPIO9</text>
<text x="146.5" y="147.1">13</text>
<text x="135.4" y="155.5">GPIO12</text>
<text x="135.4" y="152">GPIO11</text>
<text x="146.5" y="154.1">15</text>
<text x="146.5" y="150.6">14</text>
<text x="62.1" y="161.2">20</text>
<text x="135.4" y="159">GPIO13</text>
<text x="146.5" y="161.2">17</text>
<text x="146.5" y="157.7">16</text>
<text x="66.7" y="162.5">XIN</text>
<text x="135.4" y="166.1">GPIO15</text>
<text x="135.4" y="162.5">GPIO14</text>
<text x="146.5" y="164.7">18</text>
<text x="62.1" y="168.2">21</text>
<text x="66.7" y="169.6">XOUT</text>
<text x="135.4" y="173.1">GPIO17</text>
<text x="135.4" y="169.6">GPIO16</text>
<text x="146.5" y="171.8">28</text>
<text x="146.5" y="168.2">27</text>
<text x="135.4" y="176.7">GPIO18</text>
<text x="146.5" y="178.8">30</text>
<text x="146.5" y="175.3">29</text>
<text x="62.1" y="185.9">26</text>
<text x="135.4" y="183.7">GPIO20</text>
<text x="135.4" y="180.2">GPIO19</text>
<text x="146.5" y="185.9">32</text>
<text x="146.5" y="182.4">31</text>
<text x="66.7" y="187.2">RUN</text>
<text x="135.4" y="190.8">GPIO22</text>
<text x="135.4" y="187.2">GPIO21</text>
<text x="146.5" y="189.4">34</text>
<text x="135.4" y="197.8">GPIO24</text>
<text x="135.4" y="194.3">GPIO23</text>
<text x="146.5" y="196.5">36</text>
<text x="146.5" y="192.9">35</text>
<text x="62.1" y="201.8">24</text>
<text x="66.7" y="203.1">SWCLK</text>
<text x="135.4" y="201.3">GPIO25</text>
<text x="146.5" y="200">37</text>
<text x="62.1" y="205.3">25</text>
<text x="66.7" y="206.6">SWD</text>
<text x="127.1" y="208.4">GPIO26_ADC0</text>
<text x="146.5" y="207">38</text>
<text x="127.1" y="215.5">GPIO28_ADC2</text>
<text x="127.1" y="211.9">GPIO27_ADC1</text>
<text x="146.5" y="214.1">40</text>
<text x="146.5" y="210.6">39</text>
<text x="127.1" y="219">GPIO29_ADC3</text>
<text x="146.5" y="217.6">41</text>
<text x="88.2" y="227.9" transform="rotate(-90 88.2 227.9)">19</text>
<text x="89.5" y="223.3" transform="rotate(-90 89.5 223.3)">TESTEN</text>
<text x="105.8" y="227.9" transform="rotate(-90 105.8 227.9)">57</text>
<text x="107.2" y="223.3" transform="rotate(-90 107.2 223.3)">GND</text>
</g>
</svg>
